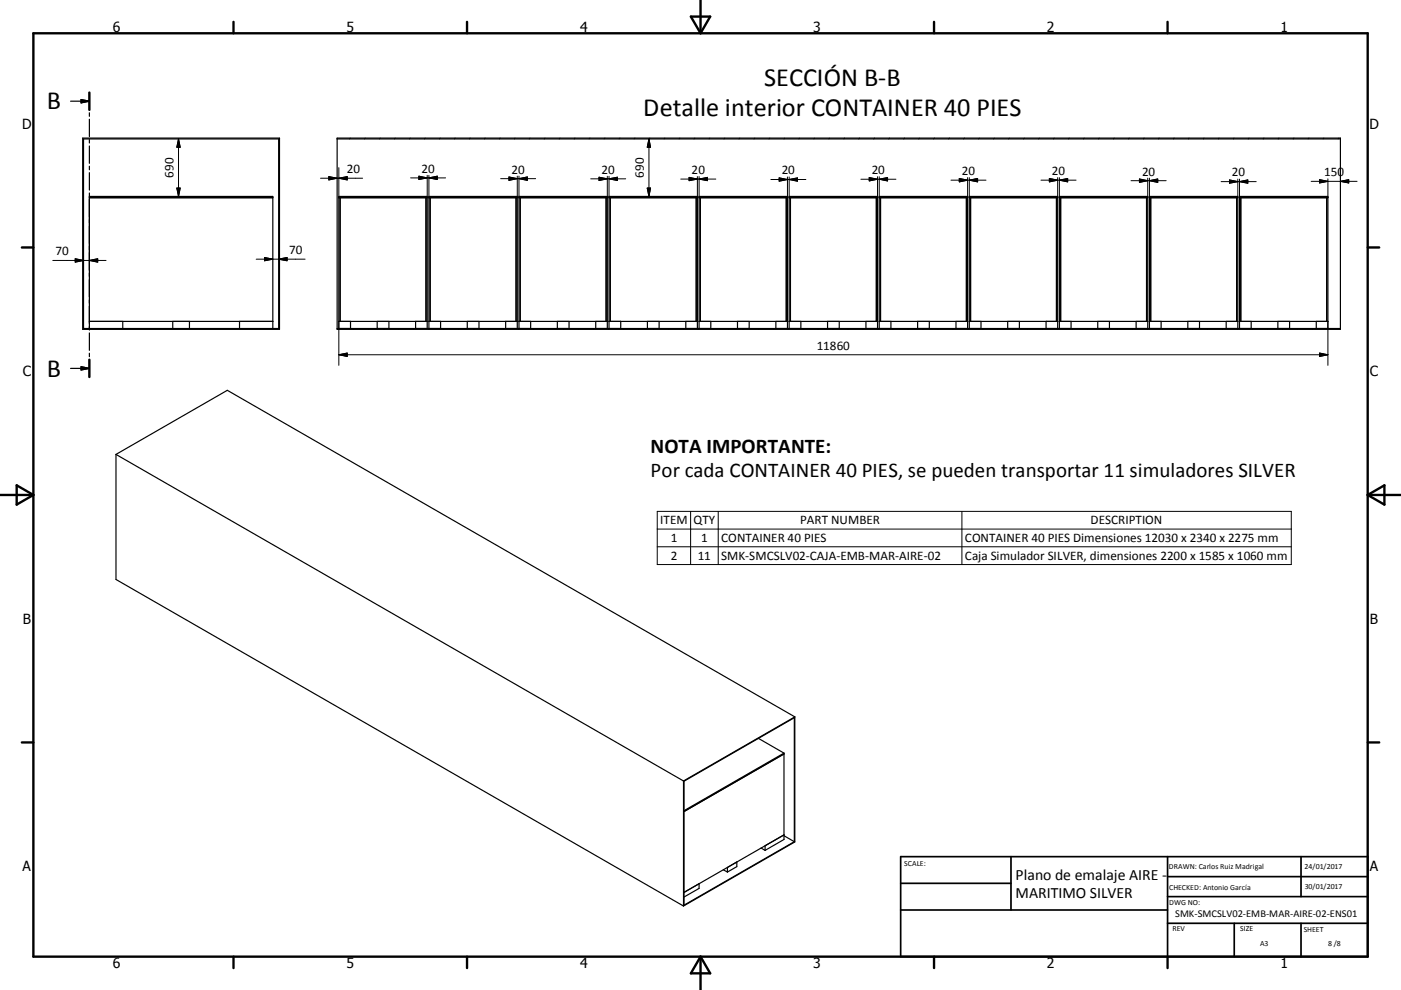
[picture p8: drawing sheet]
<svg xmlns="http://www.w3.org/2000/svg" width="420mm" height="297mm" viewBox="0 0 420 297" stroke-linecap="round" stroke-linejoin="round" font-family="sans-serif">
<g fill="none" stroke="#000" stroke-width=".36">
<path d="M21.2 30.4h5.6M24.3 29.9l2.5 .5-2.5 .5zM26.8 27.8v5.2M26.8 33.8v1.1M26.8 35.8v5.2M24.8 41.4h59v57.4h-59zM25 41.7h58.5v56.9h-58.5zM26.8 41.9v1M26.8 43.8v5.2M26.8 49.9v1M26.8 51.8v5.2M26.8 57.9v41.1"/>
<path d="M26.8 58.9h55v39.7M26.8 59.3h55M101.1 41.4h300.8v57.4h-300.8zM101.1 41.7h300.8M101.6 59.3h26.5M102 59.3v37.1M127.7 59.3v37.1M128.6 59.3h26.5M129 59.3v37.1M154.7 59.3v37.1M155.6 59.3h26.5M156 59.3v37.1"/>
<path d="M181.7 59.3v37.1M182.6 59.3h26.5M183 59.3v37.1M208.7 59.3v37.1M209.6 59.3h26.5M210 59.3v37.1M235.7 59.3v37.1M236.6 59.3h26.5M237 59.3v37.1M262.7 59.3v37.1M263.6 59.3h26.5M264 59.3v37.1"/>
<path d="M289.7 59.3v37.1M290.6 59.3h26.5M291 59.3v37.1M316.7 59.3v37.1M317.6 59.3h26.5M318 59.3v37.1M343.7 59.3v37.1M344.6 59.3h26.5M345 59.3v37.1M370.8 59.3v37.1M371.6 59.3h26.5M372 59.3v37.1"/>
<path d="M397.8 59.3v37.1M26.8 96.4h55M26.8 99.9v5.2M36.8 96.4v2.2M51.8 96.4v2.2M56.8 96.4v2.2M71.8 96.4v2.2M101.1 98.6h300.8M101.6 96.4h26.5M101.6 98.6v-39.7h26.5v39.7M105.1 96.4v2.2M113.1 96.4v2.2"/>
<path d="M116.6 96.4v2.2M124.6 96.4v2.2M128.6 96.4h26.5M128.6 98.6v-39.7h26.5v39.7M132.1 96.4v2.2M140.1 96.4v2.2M143.6 96.4v2.2M151.6 96.4v2.2M155.6 96.4h26.5M155.6 98.6v-39.7h26.5v39.7M159.1 96.4v2.2M167.1 96.4v2.2"/>
<path d="M170.6 96.4v2.2M178.6 96.4v2.2M182.6 96.4h26.5M182.6 98.6v-39.7h26.5v39.7M186.1 96.4v2.2M194.1 96.4v2.2M197.6 96.4v2.2M205.6 96.4v2.2M209.6 96.4h26.5M209.6 98.6v-39.7h26.5v39.7M213.1 96.4v2.2M221.1 96.4v2.2"/>
<path d="M224.6 96.4v2.2M232.6 96.4v2.2M236.6 96.4h26.5M236.6 98.6v-39.7h26.5v39.7M240.1 96.4v2.2M248.1 96.4v2.2M251.6 96.4v2.2M259.6 96.4v2.2M263.6 96.4h26.5M263.6 98.6v-39.7h26.5v39.7M267.1 96.4v2.2M275.1 96.4v2.2"/>
<path d="M278.6 96.4v2.2M286.6 96.4v2.2M290.6 96.4h26.5M290.6 98.6v-39.7h26.5v39.7M294.1 96.4v2.2M302.1 96.4v2.2M305.6 96.4v2.2M313.6 96.4v2.2M317.6 96.4h26.5M317.6 98.6v-39.7h26.5v39.7M321.1 96.4v2.2M329.1 96.4v2.2"/>
<path d="M332.6 96.4v2.2M340.6 96.4v2.2M344.6 96.4h26.5M344.6 98.6v-39.7h26.5v39.7M348.1 96.4v2.2M356.1 96.4v2.2M359.6 96.4v2.2M367.6 96.4v2.2M371.6 96.4h26.5M371.6 98.6v-39.7h26.5v39.7M375.1 96.4v2.2M383.1 96.4v2.2"/>
<path d="M386.6 96.4v2.2M394.6 96.4v2.2M21.2 110.5h5.6M24.3 110l2.5 .5-2.5 .5zM26.8 106v1M26.8 107.9v5.2M34.8 136.3v37.5l170.1 98M34.8 136.3l170.1 98M34.8 136.3l33.4-19.2 170.1 98M238.3 215.1v37.5l-33.4 19.2M238.3 215.1l-33.4 19.2M204.9 234.3v37.5"/>
<path d="M205.1 234.4l33-19.1v37.2l-33 19.1zM227.4 221.5l7.6 4.4M235 225.9v26l-5.6 3.2M235 226.2l-29.9 17.3M235 225.9l-29.9 17.3M228.2 254.4l1.2 .7M229.4 253.7v1.4M235 250.7l3.1 1.8M235 250.5l-29.9 17.2M209.6 265.1v1.4l-4.5 2.6M216.9 260.9l1.2 .7M218.1 260.3l2.8-1.7v1.4l-2.8 1.6z"/>
</g>
<g fill="none" stroke="#000" stroke-width=".71">
<path d="M10 10h400v277h-400zM70 6.6v3.4M140 6.6v3.4M207.1 5h5.8l-2.9 5zM210 0v10M280 6.6v3.4M350 6.6v3.4M26.8 27.8v5.2M6.6 74.2h3.4M410 74.2h3.5M26.8 107.9v5.2M0 148.5h10"/>
<path d="M5 145.6l5 2.9-5 2.9zM410 148.5h10.1M410 148.5l5.1-2.9v5.8zM6.6 222.7h3.4M410 222.7h3.5M70 287v3.4M140 287v3.4M210 287v10M210 287l2.9 5h-5.8zM280 287v3.4M350 287v3.4"/>
</g>
<path d="M270 257h140v30h-140zM303.1 257v16M350 257v30M390.1 257v12M270 265h33.1M270 273h80M350 277h60M350 269h60M350 263h60M370 277v10M390.1 277v10" fill="none" stroke="#000" stroke-width=".51"/>
<path d="M24.3 29.9l2.5 .5-2.5 .5zM24.3 110l2.5 .5-2.5 .5z" fill="#000" stroke="#000" stroke-width=".36"/>
<g fill="none" stroke="#000" stroke-width=".3">
<path d="M26.8 58.9v22.4M53 56.4h1l-.5 2.5zM53.5 41.7v17.2M53.5 41.7l.5 2.5h-1zM96.1 53.5h12.6M98.6 53l2.5 .5-2.5 .5zM101.6 53.5l2.5-.5v1zM101.6 50.3v9M105 41.4l-.2 .3M109.5 41.4l-.2 .3M114 41.4l-.2 .3M118.5 41.4l-.3 .3"/>
<path d="M123 41.4l-.3 .3M123.1 53.4h10.5M125.6 52.9l2.5 .5-2.5 .5zM127.5 41.4l-.3 .3M128.1 52.6v6.7M128.6 53.4l2.5-.5v1zM128.6 52.6v6.7M132 41.4l-.3 .3M136.5 41.4l-.3 .3M141 41.4l-.3 .3M145.5 41.4l-.3 .3M149.9 41.4l-.2 .3"/>
<path d="M150.1 53.6h10.5M152.6 53.1l2.5 .5-2.5 .5zM154.4 41.4l-.2 .3M155.1 52.8v6.5M155.6 53.6l2.5-.5v1zM155.6 52.8v6.5M158.9 41.4l-.2 .3M163.4 41.4l-.2 .3M167.9 41.4l-.2 .3M172.4 41.4l-.3 .3M176.9 41.4l-.3 .3M177.1 53.6h10.5"/>
<path d="M179.6 53.2l2.5 .4-2.5 .6zM181.4 41.4l-.3 .3M182.1 52.9v6.4M182.6 53.6l2.5-.4v1zM182.6 52.9v6.4M185.9 41.4l-.3 .3M190.4 41.4l-.3 .3M194 56.4h1l-.4 2.5zM194.6 41.7l.4 2.5h-1zM194.6 41.7v17.2M194.8 41.4l-.2 .3M199.3 41.4l-.2 .3"/>
<path d="M203.8 41.4l-.2 .3M204.1 53.7h10.5M206.6 53.2l2.5 .5-2.5 .5zM208.3 41.4l-.2 .3M209.1 53v6.3M209.6 53.7l2.5-.5v1zM209.6 53v6.3M212.8 41.4l-.2 .3M217.3 41.4l-.3 .3M221.8 41.4l-.3 .3M226.3 41.4l-.3 .3M230.8 41.4l-.3 .3"/>
<path d="M231.1 53.9h10.5M233.6 53.4l2.5 .5-2.5 .5zM235.3 41.4l-.3 .3M236.1 53.1v6.2M236.6 53.9l2.5-.5v1zM236.6 53.1v6.2M239.7 41.4l-.2 .3M244.2 41.4l-.2 .3M248.7 41.4l-.2 .3M253.2 41.4l-.2 .3M257.7 41.4l-.2 .3M258.1 53.8h10.5"/>
<path d="M260.6 53.3l2.5 .5-2.5 .5zM262.2 41.4l-.3 .3M263.1 53v6.3M263.6 53.8l2.5-.5v1zM263.6 53v6.3M266.7 41.4l-.3 .3M271.2 41.4l-.3 .3M275.7 41.4l-.3 .3M280.2 41.4l-.3 .3M284.7 41.4l-.3 .3M285.1 54.1h10.5M287.6 53.5l2.5 .6-2.5 .5z"/>
<path d="M289.2 41.4l-.3 .3M290.1 53.3v6M290.6 54.1l2.5-.6v1.1zM290.6 53.3v6M293.6 41.4l-.2 .3M298.1 41.4l-.2 .3M302.6 41.4l-.2 .3M307.1 41.4l-.2 .3M311.6 41.4l-.2 .3M312.1 54.1h10.5M314.6 53.5l2.5 .6-2.5 .5zM316.1 41.4l-.3 .3"/>
<path d="M317.1 53.3v6M317.6 54.1l2.5-.6v1.1zM317.6 53.3v6M320.6 41.4l-.3 .3M325.1 41.4l-.3 .3M329.6 41.4l-.3 .3M334 41.4l-.2 .3M338.5 41.4l-.2 .3M339.1 54.2h10.5M341.6 53.7l2.5 .5-2.5 .5zM343 41.4l-.2 .3M344.1 53.4v5.9"/>
<path d="M344.6 54.2l2.5-.5v1zM344.6 53.4v5.9M347.5 41.4l-.2 .3M352 41.4l-.2 .3M356.5 41.4l-.3 .3M361 41.4l-.3 .3M365.5 41.4l-.3 .3M366.1 54.5h10.5M368.6 54l2.5 .5-2.5 .5zM370 41.4l-.3 .3M371.1 53.7v5.6M371.6 54.5l2.5-.5v1z"/>
<path d="M371.6 53.7v5.6M374.5 41.4l-.3 .3M379 41.4l-.3 .3M383.5 41.4l-.3 .3M387.9 41.4l-.2 .3M392.4 41.4l-.2 .3M393.1 54.4h13.8M395.6 53.9l2.5 .5-2.5 .5zM396.9 41.4l-.2 .3M398.1 53.6v5.7M401.4 41.4l-.2 .3M401.9 54.4l2.5-.5v1z"/>
<path d="M15.8 78.1h16M22.6 77.6l2.4 .5-2.4 .5zM26.8 78.1l2.5-.5v1zM76.8 77.8h14.7M79.3 77.2l2.5 .6-2.5 .4zM83.5 77.8l2.6-.6v1zM101.6 96.4v13.2M101.8 98.6l-.3 .2M106.3 98.6l-.3 .2M110.8 98.6l-.3 .2M115.2 98.6l-.2 .2M119.7 98.6l-.2 .2"/>
<path d="M124.2 98.6l-.2 .2M128.7 98.6l-.2 .2M133.2 98.6l-.2 .2M137.7 98.6l-.2 .2M142.2 98.6l-.3 .2M146.7 98.6l-.3 .2M151.2 98.6l-.3 .2M155.7 98.6l-.3 .2M160.2 98.6l-.3 .2M164.7 98.6l-.3 .2M169.2 98.6l-.3 .2M173.7 98.6l-.3 .2"/>
<path d="M178.1 98.6l-.2 .2M182.6 98.6l-.2 .2M187.1 98.6l-.2 .2M191.6 98.6l-.2 .2M196.1 98.6l-.3 .2M200.6 98.6l-.3 .2M205.1 98.6l-.3 .2M209.6 98.6l-.3 .2M214.1 98.6l-.3 .2M218.5 98.6l-.2 .2M223 98.6l-.2 .2M227.5 98.6l-.2 .2"/>
<path d="M232 98.6l-.2 .2M236.5 98.6l-.2 .2M241 98.6l-.3 .2M245.5 98.6l-.3 .2M250 98.6l-.3 .2M254.5 98.6l-.3 .2M259 98.6l-.3 .2M263.4 98.6l-.2 .2M267.9 98.6l-.2 .2M272.4 98.6l-.2 .2M276.9 98.6l-.2 .2M281.4 98.6l-.2 .2"/>
<path d="M285.9 98.6l-.3 .2M290.4 98.6l-.3 .2M294.9 98.6l-.3 .2M299.4 98.6l-.3 .2M303.9 98.6l-.3 .2M308.4 98.6l-.3 .2M312.9 98.6l-.3 .2M317.3 98.6l-.2 .2M321.8 98.6l-.2 .2M326.3 98.6l-.2 .2M330.8 98.6l-.2 .2M335.3 98.6l-.2 .2"/>
<path d="M339.8 98.6l-.3 .2M344.3 98.6l-.3 .2M348.8 98.6l-.3 .2M353.3 98.6l-.3 .2M357.7 98.6l-.2 .2M362.2 98.6l-.2 .2M366.7 98.6l-.2 .2M371.2 98.6l-.2 .2M375.7 98.6l-.2 .2M380.2 98.6l-.3 .2M384.7 98.6l-.3 .2M389.2 98.6l-.3 .2"/>
<path d="M393.7 98.6l-.3 .2M398.1 96.4v13.2M398.2 98.6l-.3 .2M101.6 106.4l2.5-.5v1zM101.6 106.4h296.5M395.6 105.9l2.5 .5-2.5 .5zM197 153.4h190.1v16h-190.1zM197 158.7h190.1M207.1 153.4v16M215.3 153.4v16M288.4 153.4v16M197 164h190.1"/>
</g>
<g fill="#000" stroke="#000" stroke-width=".3">
<path d="M53 56.4h1l-.5 2.5zM53.5 41.7l.5 2.5h-1zM98.6 53l2.5 .5-2.5 .5zM101.6 53.5l2.5-.5v1zM125.6 52.9l2.5 .5-2.5 .5zM128.6 53.4l2.5-.5v1zM152.6 53.1l2.5 .5-2.5 .5zM155.6 53.6l2.5-.5v1zM179.6 53.2l2.5 .4-2.5 .6zM182.6 53.6l2.5-.4v1zM194 56.4h1l-.4 2.5zM194.6 41.7l.4 2.5h-1z"/>
<path d="M206.6 53.2l2.5 .5-2.5 .5zM209.6 53.7l2.5-.5v1zM233.6 53.4l2.5 .5-2.5 .5zM236.6 53.9l2.5-.5v1zM260.6 53.3l2.5 .5-2.5 .5zM263.6 53.8l2.5-.5v1zM287.6 53.5l2.5 .6-2.5 .5zM290.6 54.1l2.5-.6v1.1zM314.6 53.5l2.5 .6-2.5 .5zM317.6 54.1l2.5-.6v1.1zM341.6 53.7l2.5 .5-2.5 .5zM344.6 54.2l2.5-.5v1z"/>
<path d="M368.6 54l2.5 .5-2.5 .5zM371.6 54.5l2.5-.5v1zM395.6 53.9l2.5 .5-2.5 .5zM401.9 54.4l2.5-.5v1zM22.6 77.6l2.4 .5-2.4 .5zM26.8 78.1l2.5-.5v1zM79.3 77.2l2.5 .6-2.5 .4zM83.5 77.8l2.6-.6v1zM101.6 106.4l2.5-.5v1zM395.6 105.9l2.5 .5-2.5 .5z"/>
</g>
<g font-size="7.9">
<text x="229.1" y="25.7">SECCIÓN B-B</text>
<text x="14.1" y="32.9">B</text>
<text x="192.9" y="34.7">Detalle interior CONTAINER 40 PIES</text>
<text x="14.1" y="113">B</text>
</g>
<g font-size="6.3">
<text x="195.1" y="135.9">NOTA IMPORTANTE:</text>
<text x="195.1" y="143.1">Por cada CONTAINER 40 PIES, se pueden transportar 11 simuladores SILVER</text>
</g>
<g font-size="4.7">
<text x="304.5" y="263.9">Plano de emalaje AIRE -</text>
<text x="304.5" y="269.3">MARITIMO SILVER</text>
</g>
<g font-size="4.2">
<text x="33.9" y="9.6">6</text>
<text x="103.9" y="9.6">5</text>
<text x="173.9" y="9.6">4</text>
<text x="243.8" y="9.6">3</text>
<text x="313.9" y="9.6">2</text>
<text x="383.9" y="9.6">1</text>
<text x="6.7" y="38.7">D</text>
<text x="410.5" y="38.7">D</text>
<text x="6.9" y="112.9">C</text>
<text x="410.7" y="112.9">C</text>
<text x="6.9" y="187.1">B</text>
<text x="410.7" y="187.1">B</text>
<text x="6.8" y="261.4">A</text>
<text x="410.7" y="261.4">A</text>
<text x="33.9" y="290.4">6</text>
<text x="103.9" y="290.4">5</text>
<text x="173.9" y="290.4">4</text>
<text x="243.8" y="290.4">3</text>
<text x="313.9" y="290.4">2</text>
<text x="383.9" y="290.4">1</text>
</g>
<g font-size="3.9">
<text x="52" y="53.3" transform="rotate(-90 52 53.3)">690</text>
<text x="104" y="51.9">20</text>
<text x="126.3" y="51.8">20</text>
<text x="153.3" y="52.1">20</text>
<text x="180.3" y="52.1">20</text>
<text x="193" y="53.3" transform="rotate(-90 193 53.3)">690</text>
<text x="207.3" y="52.2">20</text>
<text x="234.4" y="52.3">20</text>
<text x="261.4" y="52.2">20</text>
<text x="288.4" y="52.5">20</text>
<text x="315.4" y="52.5">20</text>
<text x="342.4" y="52.7">20</text>
<text x="369.3" y="52.9">20</text>
<text x="397" y="52.8">150</text>
<text x="16.6" y="76.6">70</text>
<text x="86.7" y="76.2">70</text>
<text x="244.9" y="104.9">11860</text>
<text x="198" y="157.3">ITEM</text>
<text x="207.9" y="157.3">QTY</text>
<text x="239.9" y="157.3">PART NUMBER</text>
<text x="327" y="157.3">DESCRIPTION</text>
<text x="201.1" y="162.6">1</text>
<text x="201.1" y="168">2</text>
<text x="209.2" y="168">11</text>
<text x="210.2" y="162.6">1</text>
<text x="216.2" y="162.6">CONTAINER 40 PIES</text>
<text x="216.2" y="168">SMK-SMCSLV02-CAJA-EMB-MAR-AIRE-02</text>
<text x="289.3" y="162.6">CONTAINER 40 PIES Dimensiones 12030 x 2340 x 2275 mm</text>
<text x="289.3" y="168.1">Caja Simulador SILVER, dimensiones 2200 x 1585 x 1060 mm</text>
</g>
<text font-size="3.1" x="352.3" y="275.3">SMK-SMCSLV02-EMB-MAR-AIRE-02-ENS01</text>
<g font-size="2.4">
<text x="271.1" y="259.7">SCALE:</text>
<text x="350.4" y="260.8">DRAWN: Carlos Ruiz Madrigal</text>
<text x="391.1" y="260.6">24/01/2017</text>
<text x="350.5" y="267">CHECKED: Antonio García</text>
<text x="391.2" y="266.7">30/01/2017</text>
<text x="350.5" y="271.4">DWG NO:</text>
<text x="351.5" y="279.3">REV</text>
<text x="371.9" y="279.4">SIZE</text>
<text x="390.9" y="279.6">SHEET</text>
<text x="377.8" y="283.9">A3</text>
<text x="398.2" y="283.8">8 /8</text>
</g>
</svg>
